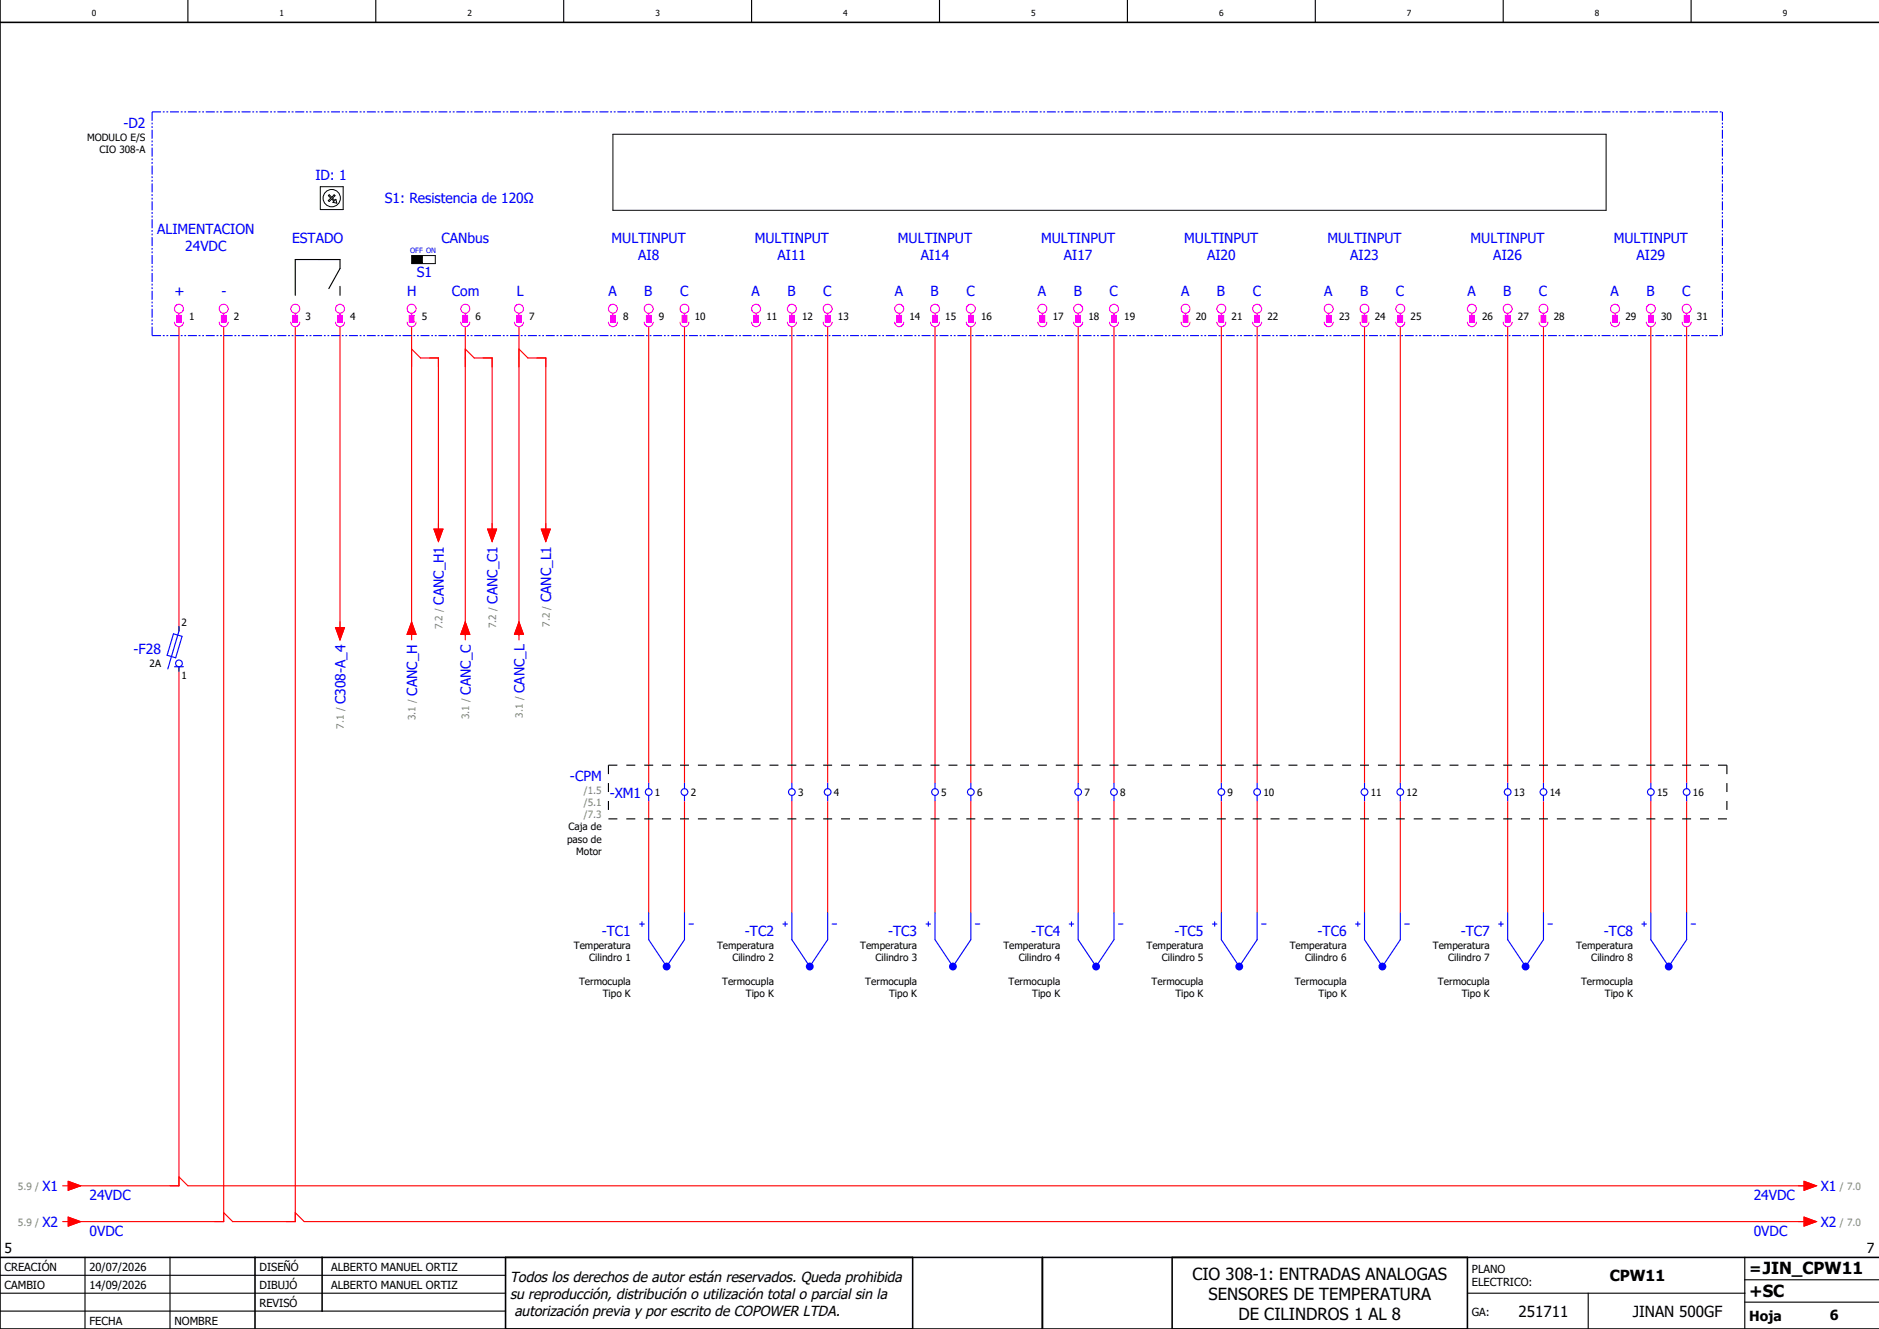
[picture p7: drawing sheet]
<svg xmlns="http://www.w3.org/2000/svg" width="420mm" height="297mm" viewBox="0 0 420 297" stroke-linecap="round" stroke-linejoin="round" font-family="sans-serif">
<g fill="none" stroke="#000" stroke-width=".25">
<path d="M42 0v5M84 0v5M126 0v5M168 0v5M210 0v5M252 0v5M294 0v5M336 0v5M378 0v5M73.5 64.5l2.5-4.5v-2h-10v8M76 64v2M0 285h113"/>
<path d="M0 293h113M0 289h113M19 281v16M38 281v16M328 289h62M355 289v8M390 291h30M390 281v16M390 286h30"/>
</g>
<path d="M0 5h420M0 0v297h420M0 281h420M57 281v16M72 281v12M113 281v16M204 281v16M233 281v16M262 281v16M328 281v16" fill="none" stroke="#000" stroke-width=".35"/>
<g fill="none" stroke="#f00" stroke-width=".25">
<path d="M40 73v68M50 73v200h-34M66 73v200h-14l-2-2M76 73v68M92 73v69M92 78l2 2h4v39M104 78l2 2h4v39M104 73v69M116 78l2 2h4v39M116 73v69M145 73v102M153 73v102"/>
<path d="M177 73v102M185 73v102M209 73v102M217 73v102M241 73v102M249 73v102M273 73v102M281 73v102M305 73v102M313 73v102M337 73v102M345 73v102"/>
<path d="M369 73v102M377 73v102M40 149v116h-24M145 179v25M153 179v25M177 179v25M185 179v25M209 179v25M217 179v25M241 179v25M249 179v25M273 179v25"/>
<path d="M281 179v25M305 179v25M313 179v25M337 179v25M345 179v25M369 179v25M377 179v25M40 263l2 2h362M66 271l2 2h336"/>
</g>
<g fill="none" stroke="#000" stroke-width=".22">
<path d="M137 30h222v17h-222zM71.6 41.7h5.1v5.1h-5.1zM73.6 43.5l.6 .6 .5-.6 .2 .2-.6 .6 .5 .5 .3-.3 .2 .9-.9-.2 .2-.2-.4-.5-.6 .5-.2-.2 .5-.5-.5-.6zM92 57.1h5.3v1.8h-5.3z"/>
<circle cx="74.2" cy="44.3" r="1.93"/>
</g>
<path d="M92.3 57.4h2v1.3h-2z" fill="#000" stroke="#000" stroke-width=".22"/>
<path d="M92.3 57.4h2v1.3h-2z" fill="none" stroke="#000" stroke-width=".5"/>
<g fill="none" stroke="#f0f" stroke-width=".25">
<path d="M39 72a1 1 0 0 0 1 1 1 1 0 0 0 1-1M39.5 70.5h1v1.5h-1zM40 70v.5M49 72a1 1 0 0 0 1 1 1 1 0 0 0 1-1M49.5 70.5h1v1.5h-1zM50 70v.5M65 72a1 1 0 0 0 1 1 1 1 0 0 0 1-1M65.5 70.5h1v1.5h-1zM66 70v.5M75 72a1 1 0 0 0 1 1 1 1 0 0 0 1-1M75.5 70.5h1v1.5h-1zM76 70v.5"/>
<path d="M91 72a1 1 0 0 0 1 1 1 1 0 0 0 1-1M91.5 70.5h1v1.5h-1zM92 70v.5M103 72a1 1 0 0 0 1 1 1 1 0 0 0 1-1M103.5 70.5h1v1.5h-1zM104 70v.5M115 72a1 1 0 0 0 1 1 1 1 0 0 0 1-1M115.5 70.5h1v1.5h-1zM116 70v.5M136 72a1 1 0 0 0 1 1 1 1 0 0 0 1-1M136.5 70.5h1v1.5h-1zM137 70v.5"/>
<path d="M144 72a1 1 0 0 0 1 1 1 1 0 0 0 1-1M144.5 70.5h1v1.5h-1zM145 70v.5M152 72a1 1 0 0 0 1 1 1 1 0 0 0 1-1M152.5 70.5h1v1.5h-1zM153 70v.5M168 72a1 1 0 0 0 1 1 1 1 0 0 0 1-1M168.5 70.5h1v1.5h-1zM169 70v.5M176 72a1 1 0 0 0 1 1 1 1 0 0 0 1-1M176.5 70.5h1v1.5h-1zM177 70v.5"/>
<path d="M184 72a1 1 0 0 0 1 1 1 1 0 0 0 1-1M184.5 70.5h1v1.5h-1zM185 70v.5M200 72a1 1 0 0 0 1 1 1 1 0 0 0 1-1M200.5 70.5h1v1.5h-1zM201 70v.5M208 72a1 1 0 0 0 1 1 1 1 0 0 0 1-1M208.5 70.5h1v1.5h-1zM209 70v.5M216 72a1 1 0 0 0 1 1 1 1 0 0 0 1-1M216.5 70.5h1v1.5h-1zM217 70v.5"/>
<path d="M232 72a1 1 0 0 0 1 1 1 1 0 0 0 1-1M232.5 70.5h1v1.5h-1zM233 70v.5M240 72a1 1 0 0 0 1 1 1 1 0 0 0 1-1M240.5 70.5h1v1.5h-1zM241 70v.5M248 72a1 1 0 0 0 1 1 1 1 0 0 0 1-1M248.5 70.5h1v1.5h-1zM249 70v.5M264 72a1 1 0 0 0 1 1 1 1 0 0 0 1-1M264.5 70.5h1v1.5h-1zM265 70v.5"/>
<path d="M272 72a1 1 0 0 0 1 1 1 1 0 0 0 1-1M272.5 70.5h1v1.5h-1zM273 70v.5M280 72a1 1 0 0 0 1 1 1 1 0 0 0 1-1M280.5 70.5h1v1.5h-1zM281 70v.5M296 72a1 1 0 0 0 1 1 1 1 0 0 0 1-1M296.5 70.5h1v1.5h-1zM297 70v.5M304 72a1 1 0 0 0 1 1 1 1 0 0 0 1-1M304.5 70.5h1v1.5h-1zM305 70v.5"/>
<path d="M312 72a1 1 0 0 0 1 1 1 1 0 0 0 1-1M312.5 70.5h1v1.5h-1zM313 70v.5M328 72a1 1 0 0 0 1 1 1 1 0 0 0 1-1M328.5 70.5h1v1.5h-1zM329 70v.5M336 72a1 1 0 0 0 1 1 1 1 0 0 0 1-1M336.5 70.5h1v1.5h-1zM337 70v.5M344 72a1 1 0 0 0 1 1 1 1 0 0 0 1-1M344.5 70.5h1v1.5h-1zM345 70v.5"/>
<path d="M360 72a1 1 0 0 0 1 1 1 1 0 0 0 1-1M360.5 70.5h1v1.5h-1zM361 70v.5M368 72a1 1 0 0 0 1 1 1 1 0 0 0 1-1M368.5 70.5h1v1.5h-1zM369 70v.5M376 72a1 1 0 0 0 1 1 1 1 0 0 0 1-1M376.5 70.5h1v1.5h-1zM377 70v.5"/>
<circle cx="40" cy="69" r="1"/>
<circle cx="50" cy="69" r="1"/>
<circle cx="66" cy="69" r="1"/>
<circle cx="76" cy="69" r="1"/>
<circle cx="92" cy="69" r="1"/>
<circle cx="104" cy="69" r="1"/>
<circle cx="116" cy="69" r="1"/>
<circle cx="137" cy="69" r="1"/>
<circle cx="145" cy="69" r="1"/>
<circle cx="153" cy="69" r="1"/>
<circle cx="169" cy="69" r="1"/>
<circle cx="177" cy="69" r="1"/>
<circle cx="185" cy="69" r="1"/>
<circle cx="201" cy="69" r="1"/>
<circle cx="209" cy="69" r="1"/>
<circle cx="217" cy="69" r="1"/>
<circle cx="233" cy="69" r="1"/>
<circle cx="241" cy="69" r="1"/>
<circle cx="249" cy="69" r="1"/>
<circle cx="265" cy="69" r="1"/>
<circle cx="273" cy="69" r="1"/>
<circle cx="281" cy="69" r="1"/>
<circle cx="297" cy="69" r="1"/>
<circle cx="305" cy="69" r="1"/>
<circle cx="313" cy="69" r="1"/>
<circle cx="329" cy="69" r="1"/>
<circle cx="337" cy="69" r="1"/>
<circle cx="345" cy="69" r="1"/>
<circle cx="361" cy="69" r="1"/>
<circle cx="369" cy="69" r="1"/>
<circle cx="377" cy="69" r="1"/>
</g>
<g fill="#f0f" stroke="#f0f" stroke-width=".22">
<path d="M49.5 70.5h1v1.5h-1z"/>
<path d="M39.5 70.5h1v1.5h-1z"/>
<path d="M75.5 70.5h1v1.5h-1z"/>
<path d="M65.5 70.5h1v1.5h-1z"/>
<path d="M115.5 70.5h1v1.5h-1z"/>
<path d="M91.5 70.5h1v1.5h-1z"/>
<path d="M103.5 70.5h1v1.5h-1z"/>
<path d="M136.5 70.5h1v1.5h-1z"/>
<path d="M144.5 70.5h1v1.5h-1z"/>
<path d="M152.5 70.5h1v1.5h-1z"/>
<path d="M168.5 70.5h1v1.5h-1z"/>
<path d="M176.5 70.5h1v1.5h-1z"/>
<path d="M184.5 70.5h1v1.5h-1z"/>
<path d="M200.5 70.5h1v1.5h-1z"/>
<path d="M208.5 70.5h1v1.5h-1z"/>
<path d="M216.5 70.5h1v1.5h-1z"/>
<path d="M232.5 70.5h1v1.5h-1z"/>
<path d="M240.5 70.5h1v1.5h-1z"/>
<path d="M248.5 70.5h1v1.5h-1z"/>
<path d="M264.5 70.5h1v1.5h-1z"/>
<path d="M272.5 70.5h1v1.5h-1z"/>
<path d="M280.5 70.5h1v1.5h-1z"/>
<path d="M296.5 70.5h1v1.5h-1z"/>
<path d="M304.5 70.5h1v1.5h-1z"/>
<path d="M312.5 70.5h1v1.5h-1z"/>
<path d="M328.5 70.5h1v1.5h-1z"/>
<path d="M336.5 70.5h1v1.5h-1z"/>
<path d="M344.5 70.5h1v1.5h-1z"/>
<path d="M360.5 70.5h1v1.5h-1z"/>
<path d="M368.5 70.5h1v1.5h-1z"/>
<path d="M376.5 70.5h1v1.5h-1z"/>
</g>
<path d="M34 25h351M34 25v50M385 25v50M34 75h351" fill="none" stroke="#00f" stroke-width=".25" stroke-dasharray="2 .4 .4 .4 .4 .4" stroke-linecap="butt"/>
<g fill="none" stroke="#00f" stroke-width=".25">
<path d="M38.8 141.6l1.9 .6-1.4 4.8-1.9-.6zM39 149h2M40 149v1M40 140v1l-2.5 8.5M153 204v6M154 206.5h1"/>
<circle cx="40" cy="148.2" r=".75"/>
</g>
<circle cx="149" cy="216" r=".88" fill="#00f"/>
<g fill="none" stroke="#00f" stroke-width=".25">
<path d="M145 175v1.3M145 177.8v1.2M153 175v1.3M153 177.8v1.2M143 206.5h1M143.5 206v1M145 204v6l4 6 4-6M185 204v6M186 206.5h1"/>
<circle cx="145" cy="177" r=".75"/>
<circle cx="153" cy="177" r=".75"/>
</g>
<circle cx="181" cy="216" r=".88" fill="#00f"/>
<g fill="none" stroke="#00f" stroke-width=".25">
<path d="M177 175v1.3M177 177.8v1.2M185 175v1.3M185 177.8v1.2M209 175v1.3M209 177.8v1.2M217 175v1.3M217 177.8v1.2M175 206.5h1M175.5 206v1M177 204v6l4 6 4-6M217 204v6"/>
<path d="M218 206.5h1"/>
<circle cx="177" cy="177" r=".75"/>
<circle cx="185" cy="177" r=".75"/>
<circle cx="209" cy="177" r=".75"/>
<circle cx="217" cy="177" r=".75"/>
</g>
<circle cx="213" cy="216" r=".88" fill="#00f"/>
<g fill="none" stroke="#00f" stroke-width=".25">
<path d="M241 175v1.3M241 177.8v1.2M249 175v1.3M249 177.8v1.2M207 206.5h1M207.5 206v1M209 204v6l4 6 4-6M249 204v6M250 206.5h1"/>
<circle cx="241" cy="177" r=".75"/>
<circle cx="249" cy="177" r=".75"/>
</g>
<circle cx="245" cy="216" r=".88" fill="#00f"/>
<path d="M239 206.5h1M239.5 206v1M241 204v6l4 6 4-6M281 204v6M282 206.5h1" fill="none" stroke="#00f" stroke-width=".25"/>
<circle cx="277" cy="216" r=".88" fill="#00f"/>
<g fill="none" stroke="#00f" stroke-width=".25">
<path d="M273 175v1.3M273 177.8v1.2M281 175v1.3M281 177.8v1.2M271 206.5h1M271.5 206v1M273 204v6l4 6 4-6M313 204v6M314 206.5h1"/>
<circle cx="273" cy="177" r=".75"/>
<circle cx="281" cy="177" r=".75"/>
</g>
<circle cx="309" cy="216" r=".88" fill="#00f"/>
<g fill="none" stroke="#00f" stroke-width=".25">
<path d="M305 175v1.3M305 177.8v1.2M313 175v1.3M313 177.8v1.2M337 175v1.3M337 177.8v1.2M345 175v1.3M345 177.8v1.2M303 206.5h1M303.5 206v1M305 204v6l4 6 4-6M345 204v6"/>
<path d="M346 206.5h1"/>
<circle cx="305" cy="177" r=".75"/>
<circle cx="313" cy="177" r=".75"/>
<circle cx="337" cy="177" r=".75"/>
<circle cx="345" cy="177" r=".75"/>
</g>
<circle cx="341" cy="216" r=".88" fill="#00f"/>
<g fill="none" stroke="#00f" stroke-width=".25">
<path d="M369 175v1.3M369 177.8v1.2M377 175v1.3M377 177.8v1.2M335 206.5h1M335.5 206v1M337 204v6l4 6 4-6M377 204v6M378 206.5h1"/>
<circle cx="369" cy="177" r=".75"/>
<circle cx="377" cy="177" r=".75"/>
</g>
<circle cx="373" cy="216" r=".88" fill="#00f"/>
<path d="M367 206.5h1M367.5 206v1M369 204v6l4 6 4-6" fill="none" stroke="#00f" stroke-width=".25"/>
<path d="M136 171h250M136 171v12M386 171v12M136 183h250" fill="none" stroke="#000" stroke-width=".25" stroke-dasharray="2 2" stroke-linecap="butt"/>
<g fill="#f00" stroke="#f00" stroke-width=".22">
<path d="M15.2 272l2.8 1-2.8 1z"/>
<path d="M15.2 264l2.8 1-2.8 1z"/>
<path d="M403.2 264l2.8 1-2.8 1z"/>
<path d="M403.2 272l2.8 1-2.8 1z"/>
<path d="M75 140.2h2l-1 2.8z"/>
<path d="M92 139l1 2.7h-2z"/>
<path d="M97 118.3h2l-1 2.7z"/>
<path d="M104 139l1 2.7h-2z"/>
<path d="M109 118.3h2l-1 2.7z"/>
<path d="M116 139l1 2.7h-2z"/>
<path d="M121 118.3h2l-1 2.7z"/>
</g>
<g fill="none" stroke="#f00" stroke-width=".25">
<path d="M97 118.3h2l-1 2.7zM98 117v1.3M109 118.3h2l-1 2.7zM110 117v1.3M121 118.3h2l-1 2.7zM122 117v1.3M76 139v1.2M92 139l1 2.7h-2zM104 139l1 2.7h-2zM116 139l1 2.7h-2zM75 140.2h2l-1 2.8zM92 141.7v1.3"/>
<path d="M104 141.7v1.3M116 141.7v1.3M14 273h1.2M14 265h1.2M15.2 272l2.8 1-2.8 1zM15.2 264l2.8 1-2.8 1zM402 273h1.2M402 265h1.2M403.2 264l2.8 1-2.8 1zM403.2 272l2.8 1-2.8 1z"/>
</g>
<g font-size="3.7">
<text x="266.5" y="286">CIO 308-1: ENTRADAS ANALOGAS</text>
<text x="270.1" y="290.5">SENSORES DE TEMPERATURA</text>
<text x="391" y="289.8">+SC</text>
<text x="276.8" y="295">DE CILINDROS 1 AL 8</text>
</g>
<g font-size="3.4">
<text x="359.8" y="286.4">CPW11</text>
<text x="391" y="284.6">=JIN_CPW11</text>
<text x="339.4" y="294.4">251711</text>
<text x="365" y="294.4">JINAN 500GF</text>
</g>
<g font-size="3.2">
<text x="114" y="286.5">Todos los derechos de autor están reservados. Queda prohibida</text>
<text x="114" y="290.2">su reproducción, distribución o utilización total o parcial sin la</text>
<text x="115" y="294">autorización previa y por escrito de COPOWER LTDA.</text>
</g>
<g font-size="3.1" fill="#00f">
<text x="27.6" y="28.6">-D2</text>
<text x="70.5" y="40.2">ID: 1</text>
<text x="86" y="45.4">S1: Resistencia de 120Ω</text>
<text x="35.1" y="52.4">ALIMENTACION</text>
<text x="41.4" y="56.1">24VDC</text>
<text x="65.3" y="54.2">ESTADO</text>
<text x="98.7" y="54.2">CANbus</text>
<text x="136.7" y="54.4">MULTINPUT</text>
<text x="142.6" y="58.1">AI8</text>
<text x="168.7" y="54.4">MULTINPUT</text>
<text x="173.8" y="58.1">AI11</text>
<text x="200.7" y="54.4">MULTINPUT</text>
<text x="205.8" y="58.1">AI14</text>
<text x="232.7" y="54.4">MULTINPUT</text>
<text x="237.8" y="58.1">AI17</text>
<text x="264.7" y="54.4">MULTINPUT</text>
<text x="269.8" y="58.1">AI20</text>
<text x="296.7" y="54.4">MULTINPUT</text>
<text x="301.8" y="58.1">AI23</text>
<text x="328.7" y="54.4">MULTINPUT</text>
<text x="333.8" y="58.1">AI26</text>
<text x="360.7" y="54.4">MULTINPUT</text>
<text x="365.8" y="58.1">AI29</text>
<text x="93.1" y="61.9">S1</text>
<text x="39" y="66.2">+</text>
<text x="49.5" y="66.2">-</text>
<text x="91" y="66.2">H</text>
<text x="101" y="66.2">Com</text>
<text x="115.5" y="66.2">L</text>
<text x="136" y="66.2">A</text>
<text x="144" y="66.2">B</text>
<text x="152" y="66.2">C</text>
<text x="168" y="66.2">A</text>
<text x="176" y="66.2">B</text>
<text x="184" y="66.2">C</text>
<text x="200" y="66.2">A</text>
<text x="208" y="66.2">B</text>
<text x="216" y="66.2">C</text>
<text x="232" y="66.2">A</text>
<text x="240" y="66.2">B</text>
<text x="248" y="66.2">C</text>
<text x="264" y="66.2">A</text>
<text x="272" y="66.2">B</text>
<text x="280" y="66.2">C</text>
<text x="296" y="66.2">A</text>
<text x="304" y="66.2">B</text>
<text x="312" y="66.2">C</text>
<text x="328" y="66.2">A</text>
<text x="336" y="66.2">B</text>
<text x="344" y="66.2">C</text>
<text x="360" y="66.2">A</text>
<text x="368" y="66.2">B</text>
<text x="376" y="66.2">C</text>
<text x="99.2" y="135.2" transform="rotate(-90 99.2 135.2)">CANC_H1</text>
<text x="111.2" y="134.9" transform="rotate(-90 111.2 134.9)">CANC_C1</text>
<text x="123.2" y="134.6" transform="rotate(-90 123.2 134.6)">CANC_L1</text>
<text x="29.9" y="146.2">-F28</text>
<text x="93.2" y="155.5" transform="rotate(-90 93.2 155.5)">CANC_H</text>
<text x="105.2" y="155.2" transform="rotate(-90 105.2 155.2)">CANC_C</text>
<text x="117.2" y="154.9" transform="rotate(-90 117.2 154.9)">CANC_L</text>
<text x="77.2" y="157.3" transform="rotate(-90 77.2 157.3)">C308-A_4</text>
<text x="127.4" y="174.6">-CPM</text>
<text x="136.3" y="178.2">-XM1</text>
<text x="134.5" y="209.2">-TC1</text>
<text x="166.5" y="209.2">-TC2</text>
<text x="198.5" y="209.2">-TC3</text>
<text x="230.5" y="209.2">-TC4</text>
<text x="262.5" y="209.2">-TC5</text>
<text x="294.5" y="209.2">-TC6</text>
<text x="326.5" y="209.2">-TC7</text>
<text x="358.5" y="209.2">-TC8</text>
<text x="9.5" y="266.2">X1</text>
<text x="20" y="268.1">24VDC</text>
<text x="392" y="268.1">24VDC</text>
<text x="407" y="266.2">X1</text>
<text x="9.5" y="274.2">X2</text>
<text x="407" y="274.2">X2</text>
<text x="20" y="276.1">0VDC</text>
<text x="392" y="276.1">0VDC</text>
</g>
<g font-size="3.1">
<text x="1" y="280">5</text>
<text x="417.3" y="280">7</text>
<text x="391" y="295.2">Hoja</text>
<text x="409" y="295">6</text>
</g>
<g font-size="2.5">
<text x="1" y="284">CREACIÓN</text>
<text x="20" y="284">20/07/2026</text>
<text x="58" y="284">DISEÑÓ</text>
<text x="74" y="284">ALBERTO MANUEL ORTIZ</text>
<text x="329" y="284.5">PLANO</text>
<text x="329" y="287.5">ELECTRICO:</text>
<text x="1" y="288">CAMBIO</text>
<text x="20" y="288">14/09/2026</text>
<text x="58" y="292">REVISÓ</text>
<text x="58" y="288">DIBUJÓ</text>
<text x="74" y="288">ALBERTO MANUEL ORTIZ</text>
<text x="329" y="294">GA:</text>
<text x="20" y="296">FECHA</text>
<text x="39" y="296">NOMBRE</text>
</g>
<g font-size="2.2">
<text x="19.5" y="31.5">MODULO E/S</text>
<text x="22.2" y="34.2">CIO 308-A</text>
<text x="42.3" y="71.5">1</text>
<text x="52.3" y="71.5">2</text>
<text x="68.3" y="71.5">3</text>
<text x="78.3" y="71.5">4</text>
<text x="94.3" y="71.5">5</text>
<text x="106.3" y="71.5">6</text>
<text x="118.3" y="71.5">7</text>
<text x="139.3" y="71.5">8</text>
<text x="147.3" y="71.5">9</text>
<text x="155.3" y="71.5">10</text>
<text x="171.3" y="71.5">11</text>
<text x="179.3" y="71.5">12</text>
<text x="187.3" y="71.5">13</text>
<text x="203.3" y="71.5">14</text>
<text x="211.3" y="71.5">15</text>
<text x="219.3" y="71.5">16</text>
<text x="235.3" y="71.5">17</text>
<text x="243.3" y="71.5">18</text>
<text x="251.3" y="71.5">19</text>
<text x="267.3" y="71.5">20</text>
<text x="275.3" y="71.5">21</text>
<text x="283.3" y="71.5">22</text>
<text x="299.3" y="71.5">23</text>
<text x="307.3" y="71.5">24</text>
<text x="315.3" y="71.5">25</text>
<text x="331.3" y="71.5">26</text>
<text x="339.3" y="71.5">27</text>
<text x="347.3" y="71.5">28</text>
<text x="363.3" y="71.5">29</text>
<text x="371.3" y="71.5">30</text>
<text x="379.3" y="71.5">31</text>
<text x="40.6" y="139.9">2</text>
<text x="33.4" y="149.1">2A</text>
<text x="40.6" y="151.8">1</text>
<text x="146.4" y="177.9">1</text>
<text x="154.4" y="177.9">2</text>
<text x="178.4" y="177.9">3</text>
<text x="186.4" y="177.9">4</text>
<text x="210.4" y="177.9">5</text>
<text x="218.4" y="177.9">6</text>
<text x="242.4" y="177.9">7</text>
<text x="250.4" y="177.9">8</text>
<text x="274.4" y="177.9">9</text>
<text x="282.4" y="177.9">10</text>
<text x="306.4" y="177.9">11</text>
<text x="314.4" y="177.9">12</text>
<text x="338.4" y="177.9">13</text>
<text x="346.4" y="177.9">14</text>
<text x="370.4" y="177.9">15</text>
<text x="378.4" y="177.9">16</text>
<text x="127.1" y="185.6">Caja de</text>
<text x="126.8" y="188.3">paso de</text>
<text x="128.8" y="191">Motor</text>
<text x="128.3" y="212.1">Temperatura</text>
<text x="131.7" y="214.8">Cilindro 1</text>
<text x="160.3" y="212.1">Temperatura</text>
<text x="163.7" y="214.8">Cilindro 2</text>
<text x="192.3" y="212.1">Temperatura</text>
<text x="195.7" y="214.8">Cilindro 3</text>
<text x="224.3" y="212.1">Temperatura</text>
<text x="227.7" y="214.8">Cilindro 4</text>
<text x="256.3" y="212.1">Temperatura</text>
<text x="259.7" y="214.8">Cilindro 5</text>
<text x="288.3" y="212.1">Temperatura</text>
<text x="291.7" y="214.8">Cilindro 6</text>
<text x="320.3" y="212.1">Temperatura</text>
<text x="323.7" y="214.8">Cilindro 7</text>
<text x="352.3" y="212.1">Temperatura</text>
<text x="355.7" y="214.8">Cilindro 8</text>
<text x="129.4" y="220.2">Termocupla</text>
<text x="161.4" y="220.2">Termocupla</text>
<text x="193.4" y="220.2">Termocupla</text>
<text x="225.4" y="220.2">Termocupla</text>
<text x="257.4" y="220.2">Termocupla</text>
<text x="289.4" y="220.2">Termocupla</text>
<text x="321.4" y="220.2">Termocupla</text>
<text x="353.4" y="220.2">Termocupla</text>
<text x="134.7" y="222.9">Tipo K</text>
<text x="166.7" y="222.9">Tipo K</text>
<text x="198.7" y="222.9">Tipo K</text>
<text x="230.7" y="222.9">Tipo K</text>
<text x="262.7" y="222.9">Tipo K</text>
<text x="294.7" y="222.9">Tipo K</text>
<text x="326.7" y="222.9">Tipo K</text>
<text x="358.7" y="222.9">Tipo K</text>
</g>
<g font-size="2.2" fill="#7ca552">
<text x="98.9" y="140.6" transform="rotate(-90 98.9 140.6)">7.2 /</text>
<text x="110.9" y="140.4" transform="rotate(-90 110.9 140.4)">7.2 /</text>
<text x="122.9" y="140.1" transform="rotate(-90 122.9 140.1)">7.2 /</text>
<text x="92.9" y="160.9" transform="rotate(-90 92.9 160.9)">3.1 /</text>
<text x="104.9" y="160.7" transform="rotate(-90 104.9 160.7)">3.1 /</text>
<text x="116.9" y="160.4" transform="rotate(-90 116.9 160.4)">3.1 /</text>
<text x="76.9" y="162.8" transform="rotate(-90 76.9 162.8)">7.1 /</text>
<text x="130.5" y="177.5">/1.5</text>
<text x="130.5" y="180.2">/5.1</text>
<text x="130.5" y="182.9">/7.3</text>
<text x="4" y="265.9">5.9 /</text>
<text x="411.3" y="265.9">/ 7.0</text>
<text x="4" y="273.9">5.9 /</text>
<text x="411.3" y="273.9">/ 7.0</text>
</g>
<g font-size="1.9">
<text x="20.5" y="3.6">0</text>
<text x="62.5" y="3.6">1</text>
<text x="104.5" y="3.6">2</text>
<text x="146.5" y="3.6">3</text>
<text x="188.5" y="3.6">4</text>
<text x="230.5" y="3.6">5</text>
<text x="272.5" y="3.6">6</text>
<text x="314.5" y="3.6">7</text>
<text x="356.5" y="3.6">8</text>
<text x="398.5" y="3.6">9</text>
</g>
<text font-size="1.6" fill="#00f" x="91.7" y="56.5">OFF ON</text>
</svg>
